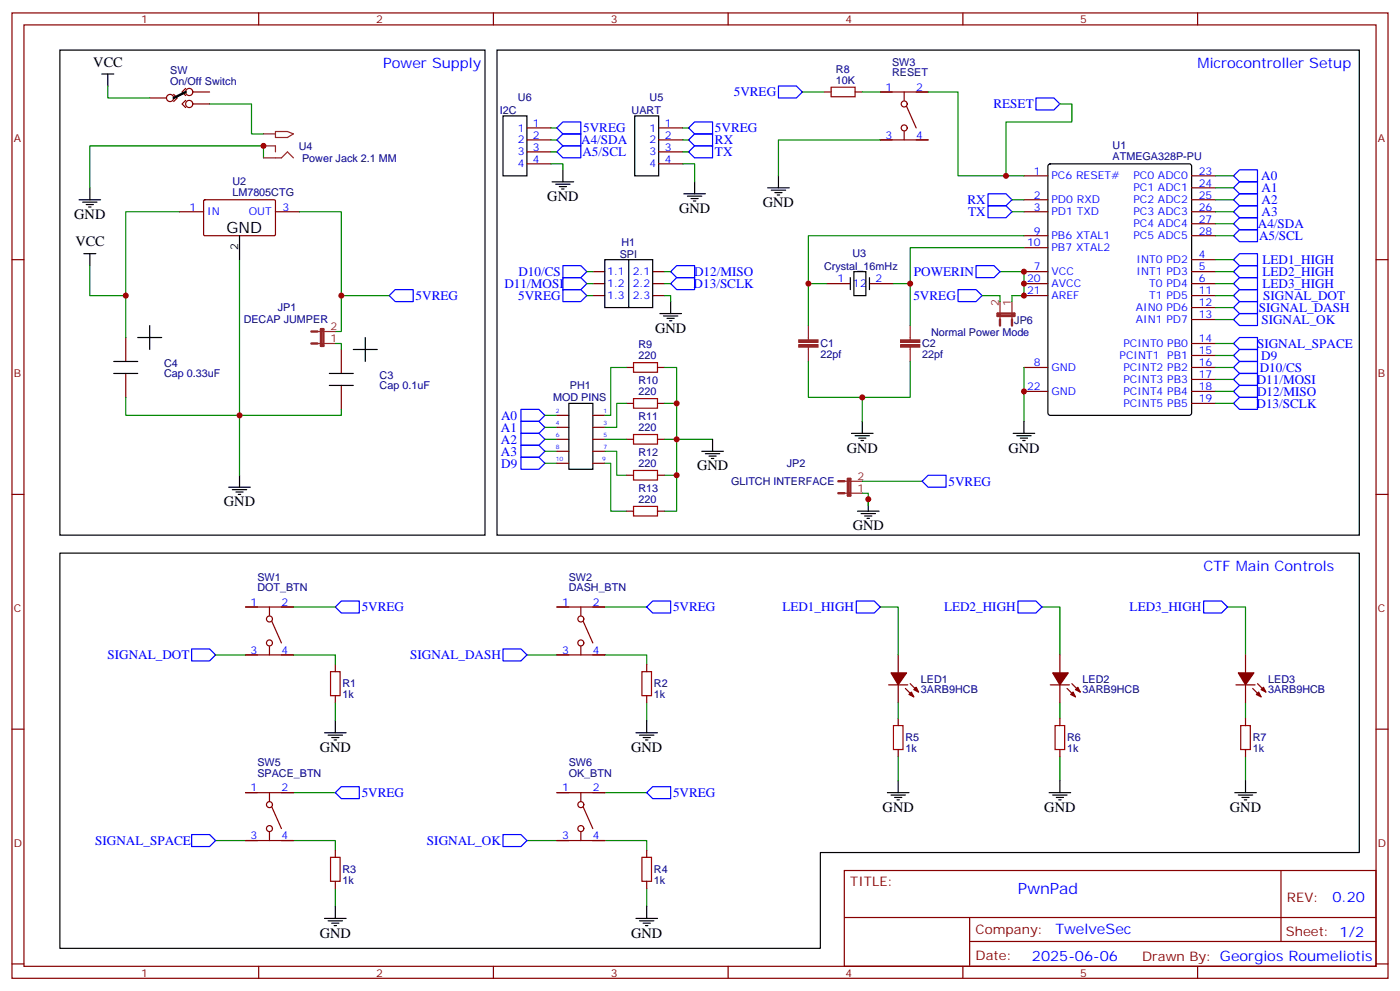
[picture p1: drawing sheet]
<svg xmlns="http://www.w3.org/2000/svg" width="412mm" height="292mm" viewBox="0 0 412 292" stroke-linecap="round" stroke-linejoin="round" font-family="sans-serif">
<g fill="none" stroke="#870000" stroke-width=".35">
<path d="M3.5 3.8h405.4v284.3h-405.4zM7.1 7.3h398.2v277.3h-398.2zM76.2 3.8v3.5M145.3 3.8v3.5M214.5 3.8v3.5M283.6 3.8v3.5M352.8 3.8v3.5M44.1 28.9h4.9M51.2 27.8l1 1.1-1 1M54.7 26l-1.1 1.1 1.1 1.1M54.7 29.6l-1.1 1 1.1 1.1M56.8 27.1h4.9"/>
<path d="M56.8 30.6h4.9M155.2 37.7h7.1M194 37.7h7.1M242.7 27.1h2.1M251.9 27.1h2.1M259.3 27.1h14.1M266.3 27.1v2.5M266.3 38.7v2.5M267.1 31.3l2.8 6.4M60 59l.3-.2 20.7 .1 .1 .3v10.1l-.3 .1h-20.7l-.1-.3zM155.2 41.2h7.1M155.2 44.7h7.1"/>
<path d="M155.2 48.3h7.1M194 41.2h7.1M194 44.7h7.1M194 48.3h7.1M259.3 41.2h14.1M301.6 51.8h7.1M301.6 58.8h7.1M351 51.8h7.1M351 58.8h7.1M351 55.3h7.1M3.5 76.5h3.6M52.9 62.4h7.1"/>
<path d="M81.1 62.4h7.1M301.6 62.4h7.1M301.6 69.4h7.1M301.6 73h7.1M351 76.5h7.1M351 62.4h7.1M351 69.4h7.1M351 65.9h7.1M405.3 76.5h3.6M37 99.4v7.1M174.6 80h3.6M174.6 83.5h3.6"/>
<path d="M174.6 87.1h3.6M192.3 80h3.5M192.3 83.5h3.5M192.3 87.1h3.5M243.4 83.5h7.1M256.1 83.5h7.1M301.6 80h7.1M301.6 83.5h7.1M301.6 87.1h7.1M351 80h7.1M351 83.5h7.1M351 87.1h7.1"/>
<path d="M351 90.6h7.1M351 94.1h7.1M37 110v7.1M100.5 102.9v7.1M100.5 113.5v7.1M184.5 108.2h2.1M184.5 118.8h2.1M193.7 108.2h2.1M193.7 118.8h2.1M301.6 108.2h7.1M301.6 115.3h7.1M351 108.2h7.1"/>
<path d="M351 101.2h7.1M351 104.7h7.1M351 111.8h7.1M351 115.3h7.1M351 118.8h7.1M164 122.3h3.6M164 125.9h3.6M164 129.4h3.6M164 132.9h3.6M164 136.5h3.6M174.6 122.3h3.6M174.6 125.9h3.6"/>
<path d="M174.6 129.4h3.6M174.6 132.9h3.6M174.6 136.5h3.6M184.5 129.4h2.1M184.5 140h2.1M193.7 129.4h2.1M193.7 140h2.1M3.5 145.6h3.6M184.5 150.6h2.1M193.7 150.6h2.1M405.3 145.6h3.6M72.3 178.8h14.1"/>
<path d="M79.4 178.8v2.5M164 178.8h14.2M171.1 178.8v2.5M72.3 192.9h14.1M79.4 190.4v2.5M80.1 183l2.8 6.4M98.8 195.7v2.1M164 192.9h14.2M171.1 190.4v2.5M171.8 183l2.8 6.4M190.5 195.7v2.1M264.6 192.9v5.3"/>
<path d="M312.2 192.9v5.3M366.9 192.9v5.3M3.5 214.8h3.6M98.8 204.9v2.1M190.5 204.9v2.1M261.8 201.7h5.6M264.6 201.7v5.3M264.6 211.6v2.1M266.7 202.8l2.5 2.4M268.1 201.4l2.5 2.4M309.4 201.7h5.6M312.2 201.7v5.3"/>
<path d="M312.2 211.6v2.1M314.3 202.8l2.5 2.4M315.7 201.4l2.5 2.4M364.1 201.7h5.6M366.9 201.7v5.3M366.9 211.6v2.1M369 202.8l2.5 2.4M370.4 201.4l2.5 2.4M405.3 214.8h3.6M72.3 233.5h14.1M79.4 233.5v2.4M80.1 237.7l2.8 6.4"/>
<path d="M164 233.5h14.2M171.1 233.5v2.4M171.8 237.7l2.8 6.4M264.6 220.8v2.1M312.2 220.8v2.1M366.9 220.8v2.1M72.3 247.6h14.1M79.4 245.1v2.5M98.8 250.4v2.1M98.8 259.6v2.1M164 247.6h14.2M171.1 245.1v2.5"/>
<path d="M190.5 250.4v2.1M190.5 259.6v2.1M248.7 256.4h156.6v28.2h-156.6zM377.3 256.4v20.9M248.7 270.2h156.5M285.6 277.3h119.6M285.6 270.2v14.2M3.5 283.9h3.6M76.2 284.6v3.5M145.3 284.6v3.5M214.5 284.6v3.5M283.6 284.6v3.5"/>
<path d="M352.8 284.6v3.5M405.3 283.9h3.6"/>
<circle cx="50.1" cy="28.9" r="1.06"/>
<circle cx="55.7" cy="27.1" r="1.06"/>
<circle cx="55.7" cy="30.6" r="1.06"/>
<circle cx="266.3" cy="37.7" r=".88"/>
<circle cx="266.3" cy="30.6" r=".88"/>
<circle cx="79.4" cy="189.4" r=".88"/>
<circle cx="79.4" cy="182.3" r=".88"/>
<circle cx="171.1" cy="189.4" r=".88"/>
<circle cx="171.1" cy="182.3" r=".88"/>
<circle cx="79.4" cy="237" r=".88"/>
<circle cx="171.1" cy="237" r=".88"/>
<circle cx="79.4" cy="244.1" r=".88"/>
<circle cx="171.1" cy="244.1" r=".88"/>
</g>
<g fill="none" stroke="#000" stroke-width=".35">
<path d="M17.6 14.7h125.3v142.9h-125.3zM146.4 14.7h254v142.9h-254zM30 21.8h3.5M31.7 21.8v3.5M148.2 34.1h7v17.7h-7zM187 34.1h7v17.7h-7zM23.3 58.8h6.3M24.3 59.5h4.3M26.5 55.3v3.5M162.6 53.6h6.4M163.7 54.3h4.2M164.7 55h2.2"/>
<path d="M165.5 55.7h.7M165.8 50v3.6M201.4 57.1h6.4M202.5 57.8h4.2M203.6 58.5h2.1M204.3 59.2h.7M204.6 53.6v3.5M226.1 55.3h6.4M227.2 56h4.2M228.2 56.7h2.2M229 57.4h.7M229.3 51.8v3.5"/>
<path d="M308.9 48.5l.5-.2h40.9l.7 .4v72.9l-.4 .7h-41.2l-.7-.4v-72.9zM24.7 74.7h3.5M25.4 60.3h2.1M26.1 61h.7M26.5 74.7v3.5M70.6 69.4v7.1M178.2 76.5h14.1v14.1h-14.1zM185.2 76.5v14.1M40.6 99.4h7M44.1 95.9v7M107.6 99.4v7.1M194.4 92.4h6.3"/>
<path d="M195.4 93.1h4.3M196.5 93.8h2.1M197.2 94.5h.7M197.6 88.8v3.6M250.5 81.8v3.5M251.5 80h3.6v7.1h-3.6zM256.1 81.8v3.5M33.5 110h7.1M33.5 106.5h7.1M97 110h7.1M97 113.5h7.1M104.1 102.9h7"/>
<path d="M167.6 118.8h7v19.4h-7zM70.6 140v3.5M206.7 132.9h6.4M207.8 133.6h4.2M208.8 134.3h2.2M209.5 135h.8M209.9 129.4v3.5M250.8 127.6h6.4M251.9 128.3h4.2M252.9 129h2.2M253.6 129.8h.8M254 124.1v3.5"/>
<path d="M298.4 127.6h6.4M299.5 128.3h4.2M300.6 129h2.1M301.3 129.8h.7M301.6 124.1v3.5M67.4 143.5h6.3M68.4 144.2h4.3M69.5 144.9h2.1M70.2 145.6h.7M252.6 150.6h6.3M253.6 151.3h4.3M254.7 152h2.1"/>
<path d="M255.4 152.7h.7M255.8 147v3.6M17.6 162.9h382.8v88.2h-158.7v28.2h-224.1zM95.6 215.8h6.4M96.7 216.5h4.2M97.7 217.2h2.1M98.4 217.9h.7M98.8 212.3v3.5M187.3 215.8h6.4M188.4 216.5h4.2M189.4 217.2h2.2M190.1 217.9h.8"/>
<path d="M190.5 212.3v3.5M261.4 233.5h6.4M262.5 234.2h4.2M263.5 234.9h2.1M264.2 235.6h.7M264.6 229.9v3.6M309 233.5h6.4M310.1 234.2h4.2M311.1 234.9h2.2M311.9 235.6h.7M312.2 229.9v3.6M363.7 233.5h6.4"/>
<path d="M364.8 234.2h4.2M365.8 234.9h2.1M366.5 235.6h.7M366.9 229.9v3.6M95.6 270.5h6.4M96.7 271.2h4.2M97.7 271.9h2.1M98.4 272.6h.7M98.8 267v3.5M187.3 270.5h6.4M188.4 271.2h4.2M189.4 271.9h2.2"/>
<path d="M190.1 272.6h.8M190.5 267v3.5"/>
</g>
<g fill="none" stroke="#a10000" stroke-width=".35">
<path d="M244.8 25.7h7.1v2.8h-7.1zM186.6 106.8h7.1v2.8h-7.1zM186.6 117.4h7.1v2.8h-7.1zM186.6 128h7.1v2.8h-7.1zM186.6 138.6h7.1v2.8h-7.1zM186.6 149.2h7.1v2.8h-7.1zM97.4 197.8h2.8v7.1h-2.8zM189.1 197.8h2.8v7.1h-2.8zM263.2 213.7h2.8v7.1h-2.8zM310.8 213.7h2.8v7.1h-2.8zM365.5 213.7h2.8v7.1h-2.8zM97.4 252.5h2.8v7.1h-2.8z"/>
<path d="M189.1 252.5h2.8v7.1h-2.8z"/>
</g>
<g fill="#870000" stroke="#870000" stroke-width=".35">
<path d="M267.8 204.5l.7-.7 .7 1.4z"/>
<path d="M269.2 203.1l.7-.7 .7 1.4z"/>
<path d="M262.5 198.2h4.6l-2.5 3.5z"/>
<path d="M315.4 204.5l.7-.7 .7 1.4z"/>
<path d="M316.8 203.1l.7-.7 .7 1.4z"/>
<path d="M310.1 198.2h4.6l-2.5 3.5z"/>
<path d="M370.1 204.5l.7-.7 .7 1.4z"/>
<path d="M371.5 203.1l.7-.7 .7 1.4z"/>
<path d="M364.8 198.2h4.6l-2.5 3.5z"/>
</g>
<g fill="none" stroke="#8c2424" stroke-width=".35">
<path d="M77.6 39.4h3.5M81.1 38.7h3.6l1.7 .7-1.7 1.1h-3.6zM77.6 43h3.5v1.7M77.6 46.5h5.3l1.8-1.8 1.7 1.8M93.5 97.6h5.3M238.1 95.9v4.2M268.1 95.9v4.2M294.6 88.8v5.3M298.1 88.8v5.3M93.5 101.2h5.3M238.1 102.2v4.3M268.1 102.2v4.3"/>
<path d="M248.7 145.3h5.3M248.7 141.7h5.3"/>
</g>
<g fill="#8c2424" stroke="#8c2424" stroke-width=".35">
<path d="M235.3 100.1h5.6v.7h-5.6z"/>
<path d="M235.3 101.5h5.6v.7h-5.6z"/>
<path d="M265.3 100.1h5.6v.7h-5.6z"/>
<path d="M265.3 101.5h5.6v.7h-5.6z"/>
</g>
<g fill="none" stroke="#008700" stroke-width=".35">
<path d="M31.7 25.3v3.6h12.4M61.7 30.6h12.4v8.8h3.5M162.3 37.7h1.7M201.1 37.7h1.7M236.4 27.1h6.3M254 27.1h5.3M273.4 27.1h8.8v24.7h19.4M312.2 30.6h3.5v5.3h-19.4v15.9M77.6 46.5v-3.5h-51.1v12.3M162.3 48.3h3.5v1.7M162.3 41.2h1.7M162.3 44.7h1.7"/>
<path d="M201.1 48.3h3.5v5.3M201.1 41.2h1.7M201.1 44.7h1.7M259.3 41.2h-30v10.6M298.1 58.8h3.5M358.1 58.8h5.3M358.1 51.8h5.3M358.1 55.3h5.3M52.9 62.4h-15.9v24.7h-10.5v-8.9M70.6 76.5v63.5M88.2 62.4h12.3v24.7M298.1 62.4h3.5"/>
<path d="M301.6 69.4h-63.5v14.1M301.6 73h-33.5v10.5M358.1 62.4h5.3M358.1 65.9h5.3M358.1 69.4h5.3M358.1 76.5h5.3M37 87.1v12.3M114.7 87.1h-14.2v10.5h-1.7M172.9 80h1.7M172.9 83.5h1.7M172.9 87.1h1.7M195.8 87.1h1.8v1.7"/>
<path d="M195.8 80h1.8M195.8 83.5h1.8M243.4 83.5h-5.3v12.4M263.2 83.5h4.9v12.4M289.3 87.1h5.3v1.7M294.6 80h7v7.1h-3.5v1.7M358.1 80h5.3M358.1 83.5h5.3M358.1 87.1h5.3M358.1 90.6h5.3M358.1 94.1h5.3M37 117.1v5.2h63.5v-1.7"/>
<path d="M98.8 101.2h1.7v1.7M184.5 108.2h-4.6v14.1h-1.7M184.5 118.8h-2.8v7.1h-3.5M195.8 108.2h3.5v42.4h-3.5M195.8 118.8h3.5M238.1 106.5v10.6h30v-10.6M254 117.1v7M301.6 108.2v15.9M358.1 101.2h5.3M358.1 104.7h5.3M358.1 108.2h5.3M358.1 111.8h5.3"/>
<path d="M358.1 115.3h5.3M358.1 118.8h5.3M160.5 122.3h3.5M160.5 125.9h3.5M160.5 129.4h3.5M160.5 132.9h3.5M160.5 136.5h3.5M178.2 132.9h3.5v7.1h2.8M178.2 136.5h1.7v14.1h4.6M178.2 129.4h6.3M195.8 129.4h14.1M195.8 140h3.5"/>
<path d="M254 145.3h1.8v3.5M254 141.7h17.6M86.4 178.8h12.4M178.2 178.8h12.3M259.3 178.8h5.3v14.1M306.9 178.8h5.3v14.1M361.6 178.8h5.3v14.1M63.5 192.9h8.8M86.4 192.9h12.4v2.8M155.2 192.9h8.8M178.2 192.9h12.3v2.8M98.8 207v5.3"/>
<path d="M190.5 207v5.3M264.6 207v4.6M312.2 207v4.6M366.9 207v4.6M86.4 233.5h12.4M178.2 233.5h12.3M264.6 222.9v7M312.2 222.9v7M366.9 222.9v7M63.5 247.6h8.8M86.4 247.6h12.4v2.8M155.2 247.6h8.8"/>
<path d="M178.2 247.6h12.3v2.8M98.8 261.7v5.3M190.5 261.7v5.3"/>
</g>
<g fill="none" stroke="#00f" stroke-width=".35">
<path d="M165.8 35.9h5.3v3.5h-5.3l-1.8-1.7zM165.8 39.4h5.3v3.6h-5.3l-1.8-1.8zM204.6 35.9h5.3v3.5h-5.3l-1.8-1.7zM204.6 39.4h5.3v3.6h-5.3l-1.8-1.8zM229.3 25.3h5.3l1.8 1.8-1.8 1.8h-5.3zM305.2 28.9h5.2l1.8 1.7-1.8 1.8h-5.2zM165.8 43h5.3v3.5h-5.3l-1.8-1.8zM204.6 43h5.3v3.5h-5.3l-1.8-1.8zM291 57.1h5.3l1.8 1.7-1.8 1.8h-5.3zM365.1 50h5.3v3.6h-5.3l-1.7-1.8zM365.1 53.6h5.3v3.5h-5.3l-1.7-1.8zM365.1 57.1h5.3v3.5h-5.3l-1.7-1.8z"/>
<path d="M165.8 78.2h5.3l1.8 1.8-1.8 1.8h-5.3zM199.3 78.2h5.3v3.6h-5.3l-1.7-1.8zM287.5 78.2h5.3l1.8 1.8-1.8 1.8h-5.3zM291 60.6h5.3l1.8 1.8-1.8 1.7h-5.3zM365.1 60.6h5.3v3.5h-5.3l-1.7-1.7zM365.1 64.1h5.3v3.6h-5.3l-1.7-1.8zM365.1 67.7h5.3v3.5h-5.3l-1.7-1.8zM365.1 74.7h5.3v3.5h-5.3l-1.7-1.7zM365.1 78.2h5.3v3.6h-5.3l-1.7-1.8zM116.4 85.3h5.3v3.5h-5.3l-1.7-1.7zM165.8 81.8h5.3l1.8 1.7-1.8 1.8h-5.3zM165.8 85.3h5.3l1.8 1.8-1.8 1.7h-5.3z"/>
<path d="M199.3 81.8h5.3v3.5h-5.3l-1.7-1.8zM282.2 85.3h5.3l1.8 1.8-1.8 1.7h-5.3zM365.1 81.8h5.3v3.5h-5.3l-1.7-1.8zM365.1 85.3h5.3v3.5h-5.3l-1.7-1.7zM365.1 88.8h5.3v3.6h-5.3l-1.7-1.8zM365.1 92.4h5.3v3.5h-5.3l-1.7-1.8zM365.1 99.4h5.3v3.5h-5.3l-1.7-1.7zM363.4 111.8l1.7-1.8h5.3v3.5h-5.3zM365.1 102.9h5.3v3.6h-5.3l-1.7-1.8zM365.1 106.5h5.3v3.5h-5.3l-1.7-1.8zM365.1 113.5h5.3v3.6h-5.3l-1.7-1.8zM365.1 117.1h5.3v3.5h-5.3l-1.7-1.8z"/>
<path d="M153.5 134.7h5.2l1.8 1.8-1.8 1.7h-5.2zM153.5 120.6h5.2l1.8 1.7-1.8 1.8h-5.2zM153.5 124.1h5.2l1.8 1.8-1.8 1.7h-5.2zM153.5 127.6h5.2l1.8 1.8-1.8 1.8h-5.2zM153.5 131.2h5.2l1.8 1.7-1.8 1.8h-5.2zM273.4 140h5.3v3.5h-5.3l-1.8-1.8zM100.5 177h5.3v3.6h-5.3l-1.7-1.8zM192.3 177h5.3v3.6h-5.3l-1.8-1.8zM252.2 177h5.3l1.8 1.8-1.8 1.8h-5.3zM299.9 177h5.3l1.7 1.8-1.7 1.8h-5.3zM354.5 177h5.3l1.8 1.8-1.8 1.8h-5.3zM56.4 191.1h5.3l1.8 1.8-1.8 1.8h-5.3z"/>
<path d="M148.2 191.1h5.3l1.7 1.8-1.7 1.8h-5.3zM100.5 231.7h5.3v3.5h-5.3l-1.7-1.7zM192.3 231.7h5.3v3.5h-5.3l-1.8-1.7zM56.4 245.8h5.3l1.8 1.8-1.8 1.7h-5.3zM148.2 245.8h5.3l1.7 1.8-1.7 1.7h-5.3z"/>
</g>
<path d="M54.7 27.1l-3.5 1.8" fill="none" stroke="#000" stroke-width=".71"/>
<path d="M91.7 97.6h1.8M94.5 96.9h.7v5h-.7zM293.9 92.4h4.9v.7h-4.9zM294.6 94.1v1.8M298.1 94.1v1.8M91.7 101.2h1.8M246.9 145.3h1.8M246.9 141.7h1.8M249.8 141h.7v5h-.7z" fill="none" stroke="#8c2424" stroke-width=".71"/>
<g fill="#c00">
<circle cx="70.6" cy="122.3" r=".88"/>
<circle cx="254" cy="117.1" r=".88"/>
<circle cx="268.1" cy="83.5" r=".88"/>
<circle cx="301.6" cy="115.3" r=".88"/>
<circle cx="199.3" cy="140" r=".88"/>
<circle cx="199.3" cy="129.4" r=".88"/>
<circle cx="199.3" cy="118.8" r=".88"/>
<circle cx="238.1" cy="83.5" r=".88"/>
<circle cx="296.3" cy="51.8" r=".88"/>
<circle cx="77.6" cy="43" r=".88"/>
<circle cx="301.6" cy="83.5" r=".88"/>
<circle cx="301.6" cy="87.1" r=".88"/>
<circle cx="301.6" cy="80" r=".88"/>
<circle cx="100.5" cy="87.1" r=".88"/>
<circle cx="37" cy="87.1" r=".88"/>
<circle cx="255.8" cy="147" r=".88"/>
</g>
<text font-size="4.6" x="66.7" y="68.7">GND</text>
<text font-size="4.6" fill="#00f" x="299.9" y="263.5">PwnPad</text>
<g font-size="4.2">
<text x="27.5" y="19.7">VCC</text>
<text x="161.2" y="59.2">GND</text>
<text x="21.9" y="64.5">GND</text>
<text x="200" y="62.7">GND</text>
<text x="224.7" y="61">GND</text>
<text x="22.2" y="72.6">VCC</text>
<text x="193" y="98">GND</text>
<text x="249.4" y="133.3">GND</text>
<text x="297" y="133.3">GND</text>
<text x="205.3" y="138.6">GND</text>
<text x="66" y="149.2">GND</text>
<text x="251.2" y="156.2">GND</text>
<text x="94.2" y="221.5">GND</text>
<text x="185.9" y="221.5">GND</text>
<text x="260" y="239.1">GND</text>
<text x="307.6" y="239.1">GND</text>
<text x="362.3" y="239.1">GND</text>
<text x="94.2" y="276.2">GND</text>
<text x="185.9" y="276.2">GND</text>
</g>
<g font-size="4.2" fill="#00f">
<text x="112.9" y="20">Power Supply</text>
<text x="352.8" y="20">Microcontroller Setup</text>
<text x="354.5" y="168.2">CTF Main Controls</text>
<text x="392.5" y="265.7">0.20</text>
<text x="310.9" y="275.2">TwelveSec</text>
<text x="304" y="283">2025-06-06</text>
</g>
<g font-size="3.9" fill="#00f">
<text x="216.1" y="28.4">5VREG</text>
<text x="292.7" y="31.8">RESET</text>
<text x="171.8" y="38.9">5VREG</text>
<text x="210.6" y="38.9">5VREG</text>
<text x="171.2" y="42.5">A4/SDA</text>
<text x="171.6" y="46">A5/SCL</text>
<text x="210.6" y="46">TX</text>
<text x="210.6" y="42.5">RX</text>
<text x="371.5" y="53.1">A0</text>
<text x="371.6" y="56.6">A1</text>
<text x="285" y="60.1">RX</text>
<text x="285.2" y="63.6">TX</text>
<text x="371.6" y="60.2">A2</text>
<text x="371.6" y="63.7">A3</text>
<text x="370.5" y="67.2">A4/SDA</text>
<text x="370.9" y="70.7">A5/SCL</text>
<text x="371.9" y="77.8">LED1_HIGH</text>
<text x="152.7" y="81.3">D10/CS</text>
<text x="204.5" y="81.3">D12/MISO</text>
<text x="269.2" y="81.3">POWERIN</text>
<text x="371.9" y="81.3">LED2_HIGH</text>
<text x="122.4" y="88.3">5VREG</text>
<text x="148.6" y="84.8">D11/MOSI</text>
<text x="152.6" y="88.3">5VREG</text>
<text x="204.3" y="84.8">D13/SCLK</text>
<text x="269.1" y="88.3">5VREG</text>
<text x="371.9" y="84.8">LED3_HIGH</text>
<text x="372.1" y="88.3">SIGNAL_DOT</text>
<text x="370.8" y="91.9">SIGNAL_DASH</text>
<text x="371.6" y="95.4">SIGNAL_OK</text>
<text x="370.3" y="102.5">SIGNAL_SPACE</text>
<text x="371.5" y="106">D9</text>
<text x="370.2" y="113">D11/MOSI</text>
<text x="371.1" y="109.5">D10/CS</text>
<text x="370.3" y="116.6">D12/MISO</text>
<text x="147.6" y="123.7">A0</text>
<text x="370.1" y="120.1">D13/SCLK</text>
<text x="147.5" y="127.2">A1</text>
<text x="147.5" y="130.7">A2</text>
<text x="147.5" y="134.2">A3</text>
<text x="147.6" y="137.8">D9</text>
<text x="279.4" y="143">5VREG</text>
<text x="106.5" y="180.1">5VREG</text>
<text x="198.3" y="180.1">5VREG</text>
<text x="230.5" y="180.1">LED1_HIGH</text>
<text x="278.1" y="180.1">LED2_HIGH</text>
<text x="332.8" y="180.1">LED3_HIGH</text>
<text x="31.7" y="194.2">SIGNAL_DOT</text>
<text x="120.8" y="194.2">SIGNAL_DASH</text>
<text x="106.5" y="234.7">5VREG</text>
<text x="198.3" y="234.7">5VREG</text>
<text x="28" y="248.8">SIGNAL_SPACE</text>
<text x="125.8" y="248.8">SIGNAL_OK</text>
</g>
<g font-size="3.9" fill="#800">
<text x="250.5" y="261">TITLE:</text>
<text x="379.1" y="265.7">REV:</text>
<text x="287.4" y="275.2">Company:</text>
<text x="378.7" y="275.8">Sheet: 1/2</text>
<text x="287.4" y="282.9">Date:</text>
<text x="336.4" y="282.9">Drawn By: Georgios Roumeliotis</text>
</g>
<g font-size="3.2" fill="#800">
<text x="41.6" y="6.8">1</text>
<text x="110.8" y="6.8">2</text>
<text x="179.9" y="6.8">3</text>
<text x="249.1" y="6.8">4</text>
<text x="318.2" y="6.8">5</text>
<text x="4.1" y="41.9">A</text>
<text x="405.9" y="41.9">A</text>
<text x="4.1" y="111.1">B</text>
<text x="405.9" y="111.1">B</text>
<text x="4.1" y="180.2">C</text>
<text x="405.9" y="180.2">C</text>
<text x="4.1" y="249.3">D</text>
<text x="405.9" y="249.3">D</text>
<text x="41.6" y="287.6">1</text>
<text x="110.8" y="287.6">2</text>
<text x="179.9" y="287.6">3</text>
<text x="249.1" y="287.6">4</text>
<text x="318.2" y="287.6">5</text>
</g>
<g font-size="3.2" fill="#000080">
<text x="50.1" y="21.9">SW</text>
<text x="246.2" y="21.5">R8</text>
<text x="262.8" y="22.5">RESET</text>
<text x="262.8" y="19.4">SW3</text>
<text x="50.1" y="25">On/Off Switch</text>
<text x="152.6" y="29.8">U6</text>
<text x="191.4" y="29.8">U5</text>
<text x="246.2" y="24.6">10K</text>
<text x="147.2" y="33.5">I2C</text>
<text x="186" y="33.5">UART</text>
<text x="88" y="44.3">U4</text>
<text x="89" y="47.8">Power Jack 2.1 MM</text>
<text x="327.7" y="47">ATMEGA328P-PU</text>
<text x="327.7" y="43.8">U1</text>
<text x="68.4" y="57.8">LM7805CTG</text>
<text x="68.4" y="54.6">U2</text>
<text x="182.6" y="75.9">SPI</text>
<text x="183.1" y="72.5">H1</text>
<text x="251.1" y="75.7">U3</text>
<text x="242.7" y="79.5">Crystal_16mHz</text>
<text x="71.8" y="95.2">DECAP JUMPER</text>
<text x="81.8" y="91.7">JP1</text>
<text x="298.8" y="95.3">JP6</text>
<text x="274.3" y="98.8">Normal Power Mode</text>
<text x="188" y="105.8">220</text>
<text x="188" y="102.6">R9</text>
<text x="241.7" y="105.5">22pf</text>
<text x="241.7" y="102.3">C1</text>
<text x="271.6" y="105.5">22pf</text>
<text x="271.6" y="102.3">C2</text>
<text x="48.3" y="111.1">Cap 0.33uF</text>
<text x="48.3" y="108.1">C4</text>
<text x="111.8" y="111.6">C3</text>
<text x="188" y="113.2">R10</text>
<text x="111.8" y="114.7">Cap 0.1uF</text>
<text x="162.9" y="118.2">MOD PINS</text>
<text x="167.9" y="114.5">PH1</text>
<text x="188" y="116.3">220</text>
<text x="188" y="123.8">R11</text>
<text x="188" y="126.9">220</text>
<text x="188" y="137.5">220</text>
<text x="188" y="134.3">R12</text>
<text x="231.8" y="137.6">JP2</text>
<text x="215.3" y="142.9">GLITCH INTERFACE</text>
<text x="188" y="148.1">220</text>
<text x="188" y="144.9">R13</text>
<text x="75.8" y="171.1">SW1</text>
<text x="167.5" y="171.1">SW2</text>
<text x="75.8" y="174.2">DOT_BTN</text>
<text x="167.5" y="174.2">DASH_BTN</text>
<text x="100.9" y="202.4">R1</text>
<text x="192.6" y="202.4">R2</text>
<text x="271.3" y="201.2">LED1</text>
<text x="318.9" y="201.2">LED2</text>
<text x="373.6" y="201.2">LED3</text>
<text x="100.9" y="205.7">1k</text>
<text x="192.6" y="205.7">1k</text>
<text x="271.3" y="204.2">3ARB9HCB</text>
<text x="318.9" y="204.2">3ARB9HCB</text>
<text x="373.6" y="204.2">3ARB9HCB</text>
<text x="266.7" y="221.6">1k</text>
<text x="266.7" y="218.3">R5</text>
<text x="314.3" y="221.6">1k</text>
<text x="314.3" y="218.3">R6</text>
<text x="369" y="221.6">1k</text>
<text x="369" y="218.3">R7</text>
<text x="75.8" y="225.8">SW5</text>
<text x="167.5" y="225.8">SW6</text>
<text x="75.8" y="228.8">SPACE_BTN</text>
<text x="167.5" y="228.8">OK_BTN</text>
<text x="100.9" y="257.1">R3</text>
<text x="192.6" y="257.1">R4</text>
<text x="100.9" y="260.4">1k</text>
<text x="192.6" y="260.4">1k</text>
</g>
<g font-size="3.2" fill="#00f">
<text x="260.8" y="26.7">1</text>
<text x="269.9" y="26.7">2</text>
<text x="152.5" y="38.7">1</text>
<text x="157" y="37.3">1</text>
<text x="157" y="40.9">2</text>
<text x="191.3" y="38.7">1</text>
<text x="195.8" y="37.3">1</text>
<text x="195.8" y="40.9">2</text>
<text x="260.8" y="40.9">3</text>
<text x="269.9" y="40.9">4</text>
<text x="152.5" y="42.3">2</text>
<text x="152.5" y="45.8">3</text>
<text x="157" y="44.4">3</text>
<text x="157" y="47.9">4</text>
<text x="191.3" y="42.3">2</text>
<text x="191.3" y="45.8">3</text>
<text x="195.8" y="44.4">3</text>
<text x="195.8" y="47.9">4</text>
<text x="152.5" y="49.3">4</text>
<text x="191.3" y="49.3">4</text>
<text x="304.5" y="51.4">1</text>
<text x="309.7" y="52.8">PC6 RESET#</text>
<text x="333.8" y="52.8">PC0 ADC0</text>
<text x="353.1" y="51.4">23</text>
<text x="304.5" y="58.5">2</text>
<text x="309.7" y="59.9">PD0 RXD</text>
<text x="333.8" y="56.4">PC1 ADC1</text>
<text x="333.8" y="59.9">PC2 ADC2</text>
<text x="353.1" y="55">24</text>
<text x="353.1" y="58.5">25</text>
<text x="55.8" y="62">1</text>
<text x="61" y="63.4">IN</text>
<text x="73.3" y="63.4">OUT</text>
<text x="83.3" y="62">3</text>
<text x="304.5" y="62">3</text>
<text x="309.7" y="63.4">PD1 TXD</text>
<text x="333.8" y="63.4">PC3 ADC3</text>
<text x="353.1" y="62">26</text>
<text x="353.1" y="65.5">27</text>
<text x="304.5" y="69.1">9</text>
<text x="309.7" y="70.5">PB6 XTAL1</text>
<text x="333.8" y="67">PC4 ADC4</text>
<text x="333.8" y="70.5">PC5 ADC5</text>
<text x="353.1" y="69.1">28</text>
<text x="302.5" y="72.6">10</text>
<text x="309.7" y="74">PB7 XTAL2</text>
<text x="334.8" y="77.5">INT0 PD2</text>
<text x="353.1" y="76.1">4</text>
<text x="178.9" y="81.1">1.1</text>
<text x="186.4" y="81.1">2.1</text>
<text x="246.7" y="83.2">1</text>
<text x="257.9" y="83.2">2</text>
<text x="302.5" y="83.2">20</text>
<text x="304.5" y="79.7">7</text>
<text x="309.7" y="81.1">VCC</text>
<text x="334.8" y="81.1">INT1 PD3</text>
<text x="353.1" y="79.7">5</text>
<text x="353.1" y="83.2">6</text>
<text x="178.9" y="84.6">1.2</text>
<text x="178.9" y="88.1">1.3</text>
<text x="186.4" y="88.1">2.3</text>
<text x="186.4" y="84.6">2.2</text>
<text x="251.2" y="84.6">12</text>
<text x="302.5" y="86.7">21</text>
<text x="309.7" y="84.6">AVCC</text>
<text x="309.7" y="88.1">AREF</text>
<text x="338.5" y="84.6">T0 PD4</text>
<text x="338.5" y="88.1">T1 PD5</text>
<text x="353.1" y="86.7">11</text>
<text x="334.6" y="91.7">AIN0 PD6</text>
<text x="334.6" y="95.2">AIN1 PD7</text>
<text x="353.1" y="90.2">12</text>
<text x="353.1" y="93.8">13</text>
<text x="353.1" y="100.8">14</text>
<text x="304.5" y="107.9">8</text>
<text x="329.8" y="105.8">PCINT1</text>
<text x="330.9" y="102.2">PCINT0 PB0</text>
<text x="343.8" y="105.8">PB1</text>
<text x="353.1" y="104.4">15</text>
<text x="353.1" y="107.9">16</text>
<text x="309.7" y="109.3">GND</text>
<text x="330.9" y="109.3">PCINT2 PB2</text>
<text x="330.9" y="112.8">PCINT3 PB3</text>
<text x="353.1" y="111.4">17</text>
<text x="302.5" y="114.9">22</text>
<text x="309.7" y="116.3">GND</text>
<text x="330.9" y="116.3">PCINT4 PB4</text>
<text x="330.9" y="119.9">PCINT5 PB5</text>
<text x="353.1" y="114.9">18</text>
<text x="353.1" y="118.5">19</text>
<text x="73.8" y="178.4">1</text>
<text x="82.9" y="178.4">2</text>
<text x="165.6" y="178.4">1</text>
<text x="174.6" y="178.4">2</text>
<text x="73.8" y="192.5">3</text>
<text x="82.9" y="192.5">4</text>
<text x="165.6" y="192.5">3</text>
<text x="174.6" y="192.5">4</text>
<text x="73.8" y="233.1">1</text>
<text x="82.9" y="233.1">2</text>
<text x="165.6" y="233.1">1</text>
<text x="174.6" y="233.1">2</text>
<text x="73.8" y="247.2">3</text>
<text x="82.9" y="247.2">4</text>
<text x="165.6" y="247.2">3</text>
<text x="174.6" y="247.2">4</text>
</g>
<text font-size="3.2" x="70.2" y="73.6" transform="rotate(-90 70.2 73.6)">2</text>
<g font-size="3.2" fill="#8d2323">
<text x="294.2" y="90.2" transform="rotate(-90 294.2 90.2)">2</text>
<text x="297.7" y="90.2" transform="rotate(-90 297.7 90.2)">1</text>
<text x="97.4" y="100.8">1</text>
<text x="97.4" y="97.3">2</text>
<text x="252.6" y="141.4">2</text>
<text x="252.6" y="144.9">1</text>
</g>
<g font-size="1.8" fill="#00f">
<text x="163.7" y="121.6">2</text>
<text x="163.7" y="125.2">4</text>
<text x="177.7" y="125.2">3</text>
<text x="177.7" y="121.6">1</text>
<text x="163.7" y="128.7">6</text>
<text x="177.7" y="128.7">5</text>
<text x="163.7" y="132.2">8</text>
<text x="163.7" y="135.7">10</text>
<text x="177.4" y="135.7">9</text>
<text x="177.7" y="132.2">7</text>
</g>
</svg>
